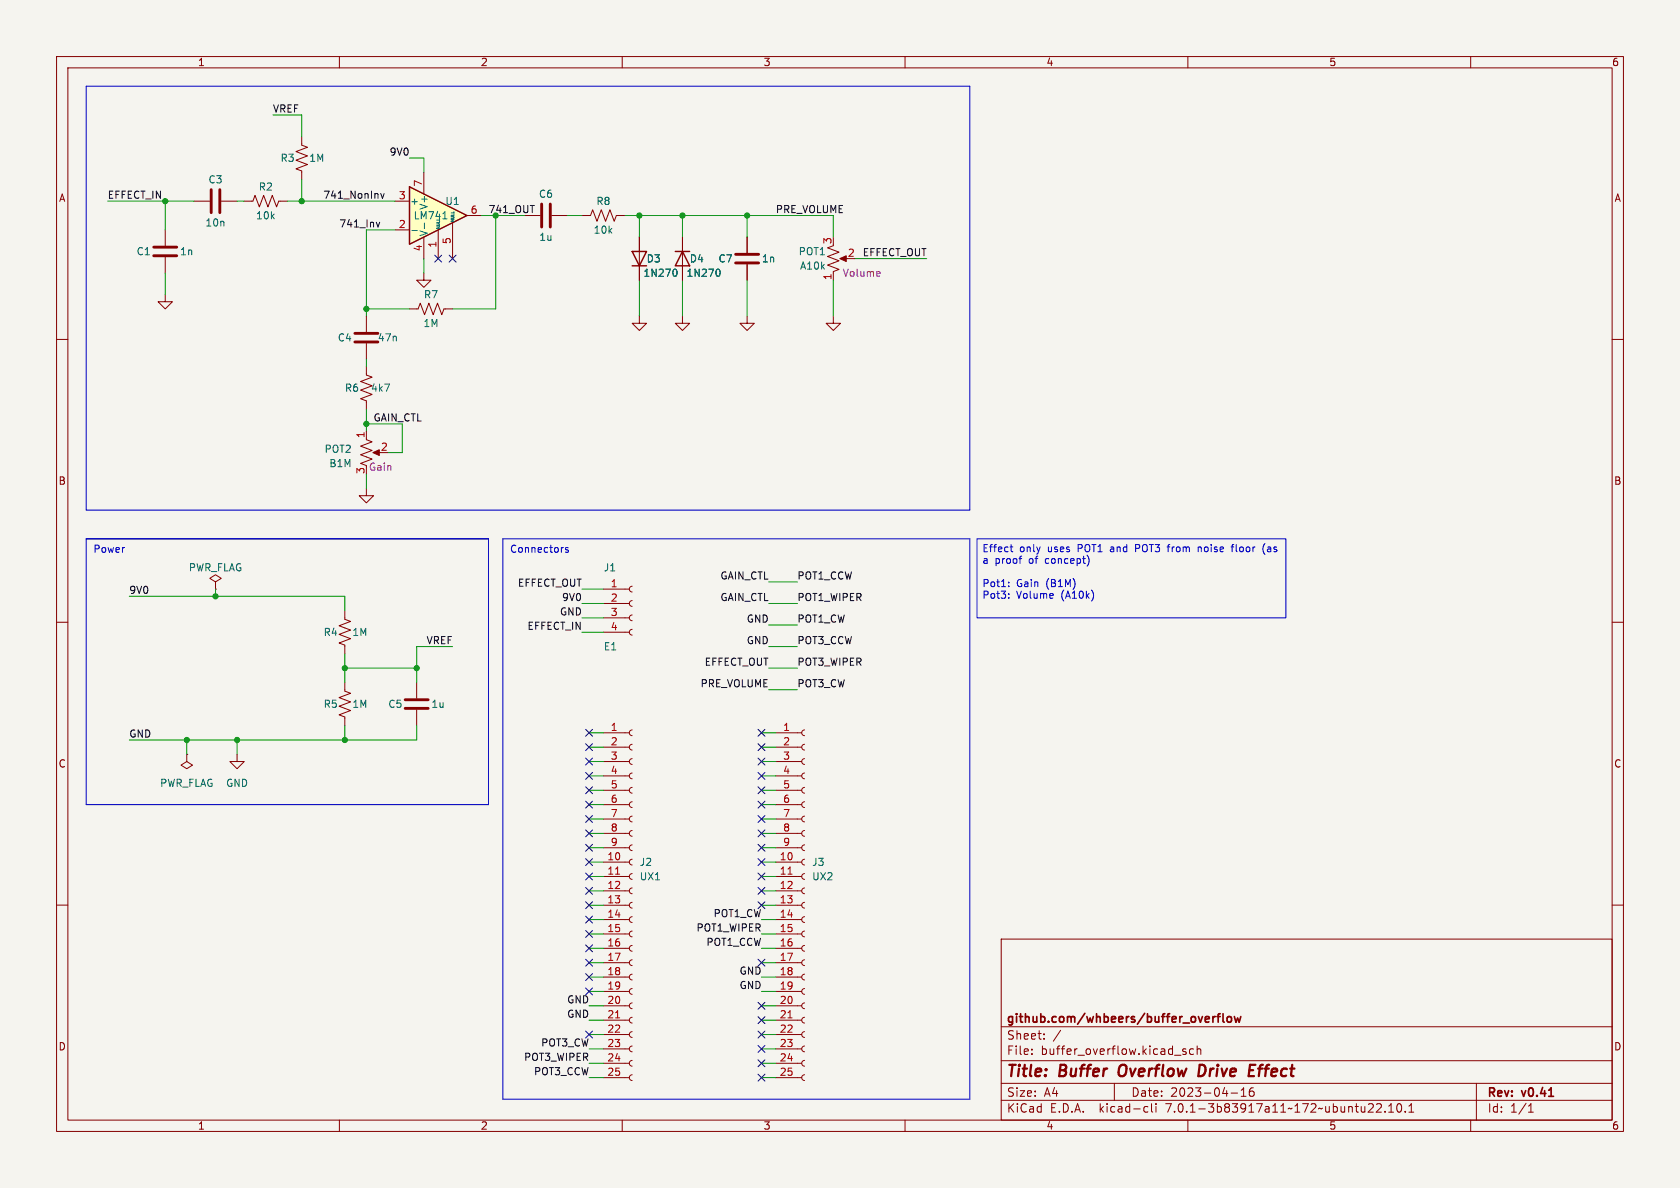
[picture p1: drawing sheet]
<svg xmlns="http://www.w3.org/2000/svg" width="297mm" height="210mm" viewBox="0 0 297 210" stroke-linecap="round" stroke-linejoin="round" font-family="sans-serif">
<path d="M0 0h297v210h-297z" fill="#f5f4ef" stroke="#f5f4ef" stroke-width=".18"/>
<g fill="none" stroke="#840000" stroke-width=".18">
<path d="M10 10h277v190h-277zM12 12h273v186h-273zM60 10v2M110 10v2M160 10v2M210 10v2M260 10v2M43.2 35.6h1.5l.4-1.1 .7 2.1 .8-2.1 .8 2.1 .7-2.1 .8 2.1 .4-1h1.5M102.9 38.1h1.5l.4-1 .7 2 .8-2 .8 2 .7-2 .8 2 .4-1h1.5M10 60h2M29.2 52.1v1.2h1.3l-1.3 1.3-1.3-1.3h1.3M29.2 40.6v2.8"/>
<path d="M29.2 45.5v2.8M64.8 55.9v2.8M72.4 54.6h1.5l.4-1 .8 2 .7-2 .8 2 .7-2 .8 2 .4-1h1.5M74.9 48.3v1.2h1.3l-1.3 1.3-1.2-1.3h1.2M113 55.9v1.3h1.3l-1.3 1.2-1.2-1.2h1.2M113 41.9v7.6M120.6 55.9v1.3h1.3l-1.3 1.2-1.2-1.2h1.2M120.6 41.9v7.6M132.1 55.9v1.3h1.2l-1.2 1.2-1.3-1.2h1.3M132.1 41.9v2.8M132.1 46.7v2.8M285 60h2"/>
<path d="M64.8 64.8v1.5l1 .4-2 .7 2 .8-2 .8 2 .7-2 .8 1 .4v1.5M64.8 77.7l1 .4-2 .8 2 .7-2 .8 2 .8-2 .7 1 .4M64.8 60.7v2.8M64.8 76.2v1.3M66.3 80h1M10 110h2M38.1 102.9l1-.7-1-.6-1 .6 1 .7v1.2M38.1 104.1h.1M61 108v1.5l1 .4-2.1 .7 2.1 .8-2.1 .7 2.1 .8-2.1 .8 1.1 .3v1.6M106.7 111.8h4.6M106.7 109.2h4.6M106.7 106.7h4.6"/>
<path d="M106.7 104.1h4.6M111.8 111.3l-.4 .1-.1 .3 .1 .4 .4 .2M111.8 108.7l-.4 .1-.1 .4 .1 .4 .4 .1M111.8 106.2l-.4 .1-.1 .4 .1 .3 .4 .2M111.8 103.6l-.4 .2-.1 .3 .1 .4 .4 .1M285 110h2M33 133.4v1.2l1 .7-1 .6-1-.6 1-.7M33 133.4h.1M41.9 133.4v1.2h1.3l-1.3 1.3-1.3-1.3h1.3M61 120.7v1.5l1 .4-2.1 .7 2.1 .8-2.1 .7 2.1 .8-2.1 .8 1.1 .3v1.6M73.7 120.7v2.7M73.7 125.5v2.8"/>
<path d="M106.7 139.7h4.6M106.7 137.2h4.6M106.7 134.6h4.6M106.7 132.1h4.6M106.7 129.5h4.6M111.8 139.2l-.4 .1-.1 .4 .1 .4 .4 .1M111.8 136.7l-.4 .1-.1 .3 .1 .4 .4 .2M111.8 134.1l-.4 .1-.1 .4 .1 .4 .4 .1M111.8 131.6l-.4 .1-.1 .4 .1 .3 .4 .2M111.8 129l-.4 .2-.1 .3 .1 .4 .4 .1M137.2 139.7h4.5M137.2 137.2h4.5"/>
<path d="M137.2 134.6h4.5M137.2 132.1h4.5M137.2 129.5h4.5M142.2 139.2l-.3 .1-.2 .4 .2 .4 .3 .1M142.2 136.7l-.3 .1-.2 .3 .2 .4 .3 .2M142.2 134.1l-.3 .1-.2 .4 .2 .4 .3 .1M142.2 131.6l-.3 .1-.2 .4 .2 .3 .3 .2M142.2 129l-.3 .2-.2 .3 .2 .4 .3 .1M10 160h2M106.7 157.5h4.6M106.7 154.9h4.6M106.7 152.4h4.6"/>
<path d="M106.7 149.9h4.6M106.7 147.3h4.6M106.7 144.8h4.6M106.7 142.2h4.6M111.8 159.5l-.4 .1-.1 .4 .1 .4 .4 .1M111.8 157l-.4 .1-.1 .4 .1 .3 .4 .2M111.8 154.4l-.4 .2-.1 .3 .1 .4 .4 .1M111.8 151.9l-.4 .1-.1 .4 .1 .4 .4 .1M111.8 149.4l-.4 .1-.1 .3 .1 .4 .4 .2M111.8 146.8l-.4 .1-.1 .4 .1 .4 .4 .1M111.8 144.3l-.4 .1-.1 .4 .1 .3 .4 .2M111.8 141.7l-.4 .2-.1 .3 .1 .4 .4 .1"/>
<path d="M137.2 157.5h4.5M137.2 154.9h4.5M137.2 152.4h4.5M137.2 149.9h4.5M137.2 147.3h4.5M137.2 144.8h4.5M137.2 142.2h4.5M142.2 159.5l-.3 .1-.2 .4 .2 .4 .3 .1M142.2 157l-.3 .1-.2 .4 .2 .3 .3 .2M142.2 154.4l-.3 .2-.2 .3 .2 .4 .3 .1M142.2 151.9l-.3 .1-.2 .4 .2 .4 .3 .1M142.2 149.4l-.3 .1-.2 .3 .2 .4 .3 .2"/>
<path d="M142.2 146.8l-.3 .1-.2 .4 .2 .4 .3 .1M142.2 144.3l-.3 .1-.2 .4 .2 .3 .3 .2M142.2 141.7l-.3 .2-.2 .3 .2 .4 .3 .1M285 160h2M106.7 177.8h4.6M106.7 175.3h4.6M106.7 172.7h4.6M106.7 170.2h4.6M106.7 167.6h4.6M106.7 165.1h4.6M106.7 162.6h4.6M106.7 160h4.6"/>
<path d="M111.8 179.8l-.4 .2-.1 .3 .1 .4 .4 .1M111.8 177.3l-.4 .1-.1 .4 .1 .4 .4 .1M111.8 174.8l-.4 .1-.1 .3 .1 .4 .4 .2M111.8 172.2l-.4 .1-.1 .4 .1 .4 .4 .1M111.8 169.7l-.4 .1-.1 .4 .1 .3 .4 .2M111.8 167.1l-.4 .2-.1 .3 .1 .4 .4 .1M111.8 164.6l-.4 .1-.1 .4 .1 .4 .4 .1M111.8 162.1l-.4 .1-.1 .3 .1 .4 .4 .2M137.2 177.8h4.5M137.2 175.3h4.5M137.2 172.7h4.5M137.2 170.2h4.5"/>
<path d="M137.2 167.6h4.5M137.2 165.1h4.5M137.2 162.6h4.5M137.2 160h4.5M142.2 179.8l-.3 .2-.2 .3 .2 .4 .3 .1M142.2 177.3l-.3 .1-.2 .4 .2 .4 .3 .1M142.2 174.8l-.3 .1-.2 .3 .2 .4 .3 .2M142.2 172.2l-.3 .1-.2 .4 .2 .4 .3 .1M142.2 169.7l-.3 .1-.2 .4 .2 .3 .3 .2M142.2 167.1l-.3 .2-.2 .3 .2 .4 .3 .1M142.2 164.6l-.3 .1-.2 .4 .2 .4 .3 .1M142.2 162.1l-.3 .1-.2 .3 .2 .4 .3 .2"/>
<path d="M177 166h108v32h-108zM60 198v2M106.7 185.4h4.6M106.7 190.5h4.6M106.7 188h4.6M106.7 182.9h4.6M106.7 180.3h4.6M110 198v2M111.8 190l-.4 .1-.1 .4 .1 .4 .4 .1M111.8 187.5l-.4 .1-.1 .3 .1 .4 .4 .2M111.8 184.9l-.4 .1-.1 .4 .1 .4 .4 .1M111.8 182.4l-.4 .1-.1 .4 .1 .3 .4 .2"/>
<path d="M137.2 185.4h4.5M137.2 190.5h4.5M137.2 188h4.5M137.2 182.9h4.5M137.2 180.3h4.5M142.2 190l-.3 .1-.2 .4 .2 .4 .3 .1M142.2 187.5l-.3 .1-.2 .3 .2 .4 .3 .2M142.2 184.9l-.3 .1-.2 .4 .2 .4 .3 .1M142.2 182.4l-.3 .1-.2 .4 .2 .3 .3 .2M160 198v2M177 194.5h108M177 191.5h108"/>
<path d="M177 187.5h108M177 181.5h108M182.4 186.3v.1M182.4 185.5v.1M184.6 183.6v.1M184.6 182.8v.1M197 191.5v3M202.5 195.6l.4 .1M202.9 196.5l-.4 .1M203.6 195.1v1.3l.2 .2M204.4 195.1v.1M204.4 195.6v1"/>
<path d="M207.6 186.5h1.2M209.6 185.5l-.3-.1-.2 .2v.2l.5 .2v.3h-.5M210 198v2M211 185.5l-.4-.1-.3 .3v.4l.1 .2h.6M211.6 185.5l.3-.1 .3 .1 .1 .9M211.6 184.9v1.5M217.6 193.2h1.2M219.4 193.8h.9M219.4 192.7l.5-.4v1.5M221.6 192.3a.59 .59 0 0 0-.7 .6v.6l.1 .2 .4 .1 .2-.1 .1-.5-.1-.3h-.5l-.2 .3M241.9 196.6h.9M242.7 195.2v.5"/>
<path d="M243.4 195.2l.5-.1 .2 .1 .1 .3-.9 1.1h.9M244.9 196.5v.1M245.5 196.6h.9M245.5 195.5l.4-.4v1.5M247.1 195.2l.2-.1a.81 .81 0 0 1 .6 .6 .81 .81 0 0 1-.3 .8l-.2 .1a.81 .81 0 0 1-.6-.6 .81 .81 0 0 1 .3-.8zM248.4 196.5v.1M249.1 196.6h.8M249.1 195.5l.4-.4v1.5M260 198v2M261 191.5v6.5M270.2 196.6h.9M270.2 195.5l.4-.4v1.5"/>
</g>
<path d="M197.8 188.9l-.1 .7 .1 .3 .2 .2M212.6 188.2h-.5l-.3 2 .8-.1M220.7 190.2h1M220.9 189.2h.6M221 188.2h.9" fill="none" stroke="#840000" stroke-width=".4"/>
<path d="M215.1 179.7h.6M215.7 179.2l-.3 .2v1.3M216.2 179.2v1.3l.2 .2M217.1 179.8l.3-.1 .3 .3v.4l-.3 .3-.3-.1-.2-.2v-.4zM218.2 179.7l.3 1 .3-.7 .3 .7 .3-1" fill="none" stroke="#840000" stroke-width=".3"/>
<path d="M27.2 43.7h4M27.2 45.2h4M62.7 58.9h4.1M130 45h4.1M130 46.5h4.1M62.7 60.5h4.1M71.6 125.2h4.1M71.6 123.7h4.1" fill="none" stroke="#840000" stroke-width=".51"/>
<path d="M111.8 44.5h2.5l-1.3 2.5zM111.8 47h2.5M119.4 44.5h2.5M120.6 44.5l1.3 2.5h-2.5z" fill="none" stroke="#840000" stroke-width=".25"/>
<path d="M119.4 47.6a.79 .79 0 0 1 0 1.2M127 47.6a.79 .79 0 0 1 0 1.2" fill="none" stroke="#006464" stroke-width=".18"/>
<path d="M108.8 154.5h.8M139.3 154.5h.7M108.8 179.9h.8M139.3 179.9h.7" fill="none" stroke="#a90000" stroke-width=".18"/>
<path d="M65.9 80l1.2-.5v1z" fill="#840000" stroke="#840000" stroke-width=".18"/>
<path d="M72.4 33l10.1 5.1-10.1 5.1z" fill="#ffffc2"/>
<path d="M72.4 33l10.1 5.1-10.1 5.1z" fill="none" stroke="#840000" stroke-width=".25"/>
<g fill="none" stroke="#840000" stroke-width=".18">
<path d="M34.3 35.6h2.8M39.1 35.6h2.8M53.3 24.1v1.6l1.1 .3-2.1 .8 2.1 .8-2.1 .7 2.1 .8-2.1 .7 1 .4v1.6M69.8 35.6h2.6M74.9 30.5v3.8M80 39.4v6.3M82.5 38.1h2.6M92.7 38.1h2.8M97.5 38.1h2.8M69.8 40.6h2.6M74.9 41.9v3.8M77.5 40.6v5.1"/>
<path d="M113 41.9v2.6M113 47v2.5M120.6 41.9v2.6M120.6 47v2.5M132.1 41.9v2.8M132.1 46.7v2.8M147.3 43.4l-1 .4 2 .8-2 .7 2 .8-2 .8 2 .7-1 .4v1.5M147.3 55.9v1.3h1.3l-1.3 1.2-1.3-1.2h1.3M148.8 45.7h1.1M64.8 86.4v1.2h1.2l-1.2 1.3-1.3-1.3h1.3"/>
</g>
<path d="M75 39.4v1M78.3 38.7h.7M72.8 40.7h1M119.4 47.6a.79 .79 0 0 1 0 1.2M127 47.6a.79 .79 0 0 1 0 1.2" fill="none" stroke="#006464" stroke-width=".18"/>
<path d="M37.3 33.5v4.1M38.9 33.5v4.1M95.8 36.1v4M97.3 36.1v4" fill="none" stroke="#840000" stroke-width=".51"/>
<path d="M148.5 45.7l1.1-.5v1z" fill="#840000" stroke="#840000" stroke-width=".18"/>
<path d="M155.4 48l.2 .3-.6 .1M155.5 48.8h-.1" fill="none" stroke="#840084" stroke-width=".18"/>
<path d="M66.5 39.3l.3 .8 .3-.8M67.3 34.2l.3 .9 .3-.9" fill="none" stroke="#0f0f0f" stroke-width=".18"/>
<g fill="none" stroke="#0000c2" stroke-width=".18">
<path d="M15.2 15.2h156.2v75h-156.2zM15.2 95.3h71.2v46.9h-71.2zM88.9 95.3h82.5v99h-82.5zM100.5 96.8h-.4l-.1 .2v.2l.5 .1v.3h-.5M172.7 95.3h54.6v13.9h-54.6zM178.6 96.7h.5M178.8 97.4l.3 .1M192.4 98.5a1.48 1.48 0 0 1-.2 1.6M206.3 96.7h.5M211.8 96.7v.8M212 96.7l-.2 .1M217.6 96.7h.5"/>
<path d="M218 96.3l-.2 .1v1.1M223.6 96.1a1.46 1.46 0 0 0 0 1.9M178.3 103.6v.1M178.3 102.9v.1M178.3 105v.1M178.3 105.6v.2"/>
</g>
<g fill="none" stroke="#009600" stroke-width=".18">
<path d="M19 35.6h15.3M29.2 35.6v5M41.9 35.6h1.3M48.3 20.3h5v3.8M50.8 35.6h19M53.3 31.8v3.8M72.4 27.9h2.5v2.6M85.1 38.1h7.6M87.6 38.1v16.5h-7.6M100.3 38.1h2.6M110.5 38.1h36.8v3.8M113 38.1v3.8"/>
<path d="M120.6 38.1v3.8M132.1 38.1v3.8M29.2 48.3v3.8M64.8 54.6h7.6M69.8 40.6h-5v15.3M74.9 45.7v2.6M113 49.5v6.4M120.6 49.5v6.4M132.1 49.5v6.4M147.3 49.5v6.4M151.1 45.7h12.7M64.8 63.5v1.3"/>
<path d="M64.8 72.4v3.8M64.8 74.9h6.3v5.1h-2.5M64.8 83.8v2.6M22.9 105.4h38.1v2.6M38.1 104.1v1.3M61 115.6v5.1M61 118.1h12.7M80 114.3h-6.3v6.4M102.9 109.2h3.8M102.9 104.1h3.8M102.9 111.8h3.8M102.9 106.7h3.8"/>
<path d="M135.9 118.1h5.1M135.9 114.3h5.1M135.9 106.7h5.1M135.9 110.5h5.1M135.9 102.9h5.1M33 130.8v2.6M41.9 130.8v2.6M61 128.3v2.5M73.7 128.3v2.5h-50.8M104.1 132.1h2.6M104.1 134.6h2.6M104.1 129.5h2.6"/>
<path d="M104.1 137.2h2.6M104.1 139.7h2.6M134.6 132.1h2.6M134.6 134.6h2.6M134.6 129.5h2.6M134.6 137.2h2.6M134.6 139.7h2.6M135.9 121.9h5.1M104.1 149.9h2.6M104.1 152.4h2.6M104.1 154.9h2.6M104.1 142.2h2.6"/>
<path d="M104.1 147.3h2.6M104.1 144.8h2.6M104.1 157.5h2.6M134.6 149.9h2.6M134.6 152.4h2.6M134.6 154.9h2.6M134.6 142.2h2.6M134.6 147.3h2.6M134.6 144.8h2.6M134.6 157.5h2.6M104.1 160h2.6M104.1 170.2h2.6"/>
<path d="M104.1 172.7h2.6M104.1 165.1h2.6M104.1 167.6h2.6M104.1 175.3h2.6M104.1 162.6h2.6M104.1 177.8h2.6M134.6 160h2.6M134.6 170.2h2.6M134.6 172.7h2.6M134.6 165.1h2.6M134.6 167.6h2.6M134.6 175.3h2.6"/>
<path d="M134.6 162.6h2.6M134.6 177.8h2.6M104.1 180.3h2.6M104.1 188h2.6M104.1 190.5h2.6M104.1 185.4h2.6M104.1 182.9h2.6M134.6 180.3h2.6M134.6 188h2.6M134.6 190.5h2.6M134.6 185.4h2.6M134.6 182.9h2.6"/>
</g>
<g fill="none" stroke="#000084" stroke-width=".18">
<path d="M76.9 45.1l1.2 1.2M78.1 45.1l-1.2 1.2M79.4 45.1l1.2 1.2M80.6 45.1l-1.2 1.2M103.5 131.5l1.2 1.2M103.5 136.6l1.2 1.2M103.5 139.1l1.2 1.2M103.5 134l1.2 1.2M103.5 128.9l1.2 1.2M104.7 131.5l-1.2 1.2M104.7 136.6l-1.2 1.2M104.7 139.1l-1.2 1.2"/>
<path d="M104.7 134l-1.2 1.2M104.7 128.9l-1.2 1.2M134 131.5l1.2 1.2M134 128.9l1.2 1.2M134 134l1.2 1.2M134 139.1l1.2 1.2M134 136.6l1.2 1.2M135.2 139.1l-1.2 1.2M135.2 131.5l-1.2 1.2M135.2 128.9l-1.2 1.2M135.2 134l-1.2 1.2M135.2 136.6l-1.2 1.2"/>
<path d="M103.5 141.6l1.2 1.2M103.5 149.3l1.2 1.2M103.5 146.7l1.2 1.2M103.5 151.8l1.2 1.2M103.5 154.3l1.2 1.2M103.5 144.2l1.2 1.2M103.5 159.4l1.2 1.2M103.5 156.9l1.2 1.2M104.7 159.4l-1.2 1.2M104.7 141.6l-1.2 1.2M104.7 149.3l-1.2 1.2M104.7 146.7l-1.2 1.2"/>
<path d="M104.7 151.8l-1.2 1.2M104.7 154.3l-1.2 1.2M104.7 144.2l-1.2 1.2M104.7 156.9l-1.2 1.2M134 151.8l1.2 1.2M134 149.3l1.2 1.2M134 146.7l1.2 1.2M134 144.2l1.2 1.2M134 159.4l1.2 1.2M134 156.9l1.2 1.2M134 154.3l1.2 1.2M134 141.6l1.2 1.2"/>
<path d="M135.2 141.6l-1.2 1.2M135.2 151.8l-1.2 1.2M135.2 144.2l-1.2 1.2M135.2 149.3l-1.2 1.2M135.2 146.7l-1.2 1.2M135.2 159.4l-1.2 1.2M135.2 156.9l-1.2 1.2M135.2 154.3l-1.2 1.2M103.5 172.1l1.2 1.2M103.5 169.6l1.2 1.2M103.5 174.7l1.2 1.2M103.5 164.5l1.2 1.2"/>
<path d="M103.5 162l1.2 1.2M103.5 167l1.2 1.2M104.7 172.1l-1.2 1.2M104.7 169.6l-1.2 1.2M104.7 174.7l-1.2 1.2M104.7 164.5l-1.2 1.2M104.7 162l-1.2 1.2M104.7 167l-1.2 1.2M134 169.6l1.2 1.2M134 179.7l1.2 1.2M134 177.2l1.2 1.2M135.2 169.6l-1.2 1.2"/>
<path d="M135.2 179.7l-1.2 1.2M135.2 177.2l-1.2 1.2M103.5 182.3l1.2 1.2M104.7 182.3l-1.2 1.2M134 182.3l1.2 1.2M134 184.8l1.2 1.2M134 189.9l1.2 1.2M134 187.4l1.2 1.2M135.2 182.3l-1.2 1.2M135.2 184.8l-1.2 1.2M135.2 189.9l-1.2 1.2M135.2 187.4l-1.2 1.2"/>
</g>
<g fill="#009600" stroke="#009600" stroke-width=".18">
<circle cx="53.3" cy="35.6" r=".46"/>
<circle cx="41.9" cy="130.8" r=".46"/>
<circle cx="33" cy="130.8" r=".46"/>
<circle cx="61" cy="130.8" r=".46"/>
<circle cx="38.1" cy="105.4" r=".46"/>
<circle cx="120.6" cy="38.1" r=".46"/>
<circle cx="113" cy="38.1" r=".46"/>
<circle cx="132.1" cy="38.1" r=".46"/>
<circle cx="73.7" cy="118.1" r=".46"/>
<circle cx="61" cy="118.1" r=".46"/>
<circle cx="64.8" cy="74.9" r=".46"/>
<circle cx="64.8" cy="54.6" r=".46"/>
<circle cx="29.2" cy="35.6" r=".46"/>
</g>
<g font-size="2.8" fill="#840000">
<text x="178" y="190.8">Title:</text>
<text x="187.4" y="190.8">Buffer</text>
<text x="198.5" y="190.8">Overflow</text>
<text x="213.2" y="190.8">Drive</text>
<text x="222.7" y="190.8">Effect</text>
</g>
<g font-size="2.1" fill="#840000">
<text x="178" y="183.9">Sheet:</text>
<text x="178" y="181.1">github.com/whbeers/buffer_overflow</text>
<text x="186.2" y="183.9">/</text>
<text x="178" y="186.6">File:</text>
<text x="184" y="186.6">buffer_overflow.kicad_sch</text>
<text x="178" y="196.8">KiCad</text>
<text x="178" y="194">Size:</text>
<text x="184.6" y="194">A4</text>
<text x="185.7" y="196.8">E.D.A.</text>
<text x="194.4" y="196.8">kicad-cli</text>
<text x="200" y="194">Date:</text>
<text x="206.2" y="196.8">7.0.1-3b83917a11~172~ubuntu22.10.1</text>
<text x="206.9" y="194">2023-04-16</text>
<text x="263" y="194.2">Rev:</text>
<text x="263" y="196.8">Id:</text>
<text x="267" y="196.8">1/1</text>
<text x="269.2" y="194.2">v0.41</text>
</g>
<g font-size="1.8" fill="#840000">
<text x="35" y="11.8">1</text>
<text x="85" y="11.8">2</text>
<text x="135" y="11.8">3</text>
<text x="185" y="11.8">4</text>
<text x="235" y="11.8">5</text>
<text x="285" y="11.8">6</text>
<text x="10.4" y="35.8">A</text>
<text x="285.4" y="35.8">A</text>
<text x="10.3" y="85.8">B</text>
<text x="285.3" y="85.8">B</text>
<text x="10.3" y="135.8">C</text>
<text x="285.3" y="135.8">C</text>
<text x="10.3" y="185.8">D</text>
<text x="285.3" y="185.8">D</text>
<text x="35" y="199.8">1</text>
<text x="85" y="199.8">2</text>
<text x="135" y="199.8">3</text>
<text x="185" y="199.8">4</text>
<text x="235" y="199.8">5</text>
<text x="285" y="199.8">6</text>
</g>
<g font-size="1.8" fill="#0f0f0f">
<text x="48.3" y="20">VREF</text>
<text x="68.8" y="27.6">9V0</text>
<text x="19" y="35.2">EFFECT_IN</text>
<text x="57.1" y="35.2">741_NonInv</text>
<text x="59.9" y="40.3">741_Inv</text>
<text x="137.2" y="37.8">PRE_VOLUME</text>
<text x="152.4" y="45.4">EFFECT_OUT</text>
<text x="66" y="74.6">GAIN_CTL</text>
<text x="22.9" y="105.1">9V0</text>
<text x="91.4" y="103.8">EFFECT_OUT</text>
<text x="99.2" y="106.3">9V0</text>
<text x="127.2" y="106.3">GAIN_CTL</text>
<text x="127.2" y="102.5">GAIN_CTL</text>
<text x="141" y="102.5">POT1_CCW</text>
<text x="141" y="106.3">POT1_WIPER</text>
<text x="75.3" y="114">VREF</text>
<text x="93.1" y="111.4">EFFECT_IN</text>
<text x="98.9" y="108.9">GND</text>
<text x="131.9" y="114">GND</text>
<text x="131.9" y="110.1">GND</text>
<text x="141" y="114">POT3_CCW</text>
<text x="141" y="110.1">POT1_CW</text>
<text x="124.5" y="117.8">EFFECT_OUT</text>
<text x="141" y="117.8">POT3_WIPER</text>
<text x="123.7" y="121.6">PRE_VOLUME</text>
<text x="141" y="121.6">POT3_CW</text>
<text x="22.9" y="130.5">GND</text>
<text x="123" y="164.8">POT1_WIPER</text>
<text x="124.8" y="167.3">POT1_CCW</text>
<text x="126" y="162.2">POT1_CW</text>
<text x="130.6" y="172.4">GND</text>
<text x="100.1" y="180">GND</text>
<text x="100.1" y="177.5">GND</text>
<text x="130.6" y="174.9">GND</text>
<text x="95.5" y="185.1">POT3_CW</text>
<text x="92.5" y="187.6">POT3_WIPER</text>
<text x="94.3" y="190.2">POT3_CCW</text>
</g>
<g font-size="1.8" fill="#006464">
<text x="49.5" y="28.8">R3</text>
<text x="54.6" y="28.8">1M</text>
<text x="36.8" y="32.6">C3</text>
<text x="45.7" y="33.8">R2</text>
<text x="95.2" y="35.1">C6</text>
<text x="36.3" y="40.2">10n</text>
<text x="45.2" y="38.9">10k</text>
<text x="72.5" y="36.4">+</text>
<text x="73.1" y="38.9">LM741</text>
<text x="75.8" y="41.8" transform="rotate(-90 75.8 41.8)">V-</text>
<text x="75.8" y="37.2" transform="rotate(-90 75.8 37.2)">V+</text>
<text x="78.7" y="36.4">U1</text>
<text x="104.9" y="41.5">10k</text>
<text x="105.4" y="36.4">R8</text>
<text x="24.1" y="45.3">C1</text>
<text x="31.8" y="45.3">1n</text>
<text x="95.3" y="42.7">1u</text>
<text x="114.3" y="46.5">D3</text>
<text x="121.9" y="46.5">D4</text>
<text x="127" y="46.5">C7</text>
<text x="134.6" y="46.5">1n</text>
<text x="141.1" y="45.3">POT1</text>
<text x="141.4" y="47.8">A10k</text>
<text x="74.9" y="52.9">R7</text>
<text x="113.7" y="49.1">1N270</text>
<text x="121.3" y="49.1">1N270</text>
<text x="74.8" y="58">1M</text>
<text x="59.7" y="60.5">C4</text>
<text x="66.7" y="60.5">47n</text>
<text x="60.9" y="69.4">R6</text>
<text x="65.5" y="69.4">4k7</text>
<text x="57.3" y="80.2">POT2</text>
<text x="58.2" y="82.7">B1M</text>
<text x="33.3" y="101.2">PWR_FLAG</text>
<text x="106.7" y="101.2">J1</text>
<text x="57.2" y="112.6">R4</text>
<text x="62.2" y="112.6">1M</text>
<text x="106.7" y="115.1">E1</text>
<text x="57.2" y="125.3">R5</text>
<text x="62.2" y="125.3">1M</text>
<text x="68.6" y="125.3">C5</text>
<text x="76.2" y="125.3">1u</text>
<text x="28.2" y="139.3">PWR_FLAG</text>
<text x="39.9" y="139.3">GND</text>
<text x="113" y="153.2">J2</text>
<text x="113" y="155.8">UX1</text>
<text x="143.5" y="153.2">J3</text>
<text x="143.5" y="155.8">UX2</text>
</g>
<g font-size="1.8" fill="#a90000">
<text x="70.5" y="35.3">3</text>
<text x="74.7" y="33.1" transform="rotate(-90 74.7 33.1)">7</text>
<text x="70.5" y="40.4">2</text>
<text x="83.2" y="37.8">6</text>
<text x="74.7" y="44.5" transform="rotate(-90 74.7 44.5)">4</text>
<text x="77.2" y="43.8" transform="rotate(-90 77.2 43.8)">1</text>
<text x="79.8" y="43.2" transform="rotate(-90 79.8 43.2)">5</text>
<text x="147.1" y="43.2" transform="rotate(-90 147.1 43.2)">3</text>
<text x="149.8" y="45.5">2</text>
<text x="147.1" y="49.6" transform="rotate(-90 147.1 49.6)">1</text>
<text x="64.5" y="77.5" transform="rotate(-90 64.5 77.5)">1</text>
<text x="64.5" y="83.9" transform="rotate(-90 64.5 83.9)">3</text>
<text x="67.3" y="79.8">2</text>
<text x="107.9" y="103.9">1</text>
<text x="107.9" y="106.4">2</text>
<text x="107.9" y="109">3</text>
<text x="107.9" y="111.5">4</text>
<text x="107.9" y="129.3">1</text>
<text x="107.9" y="131.8">2</text>
<text x="138.4" y="129.3">1</text>
<text x="138.4" y="131.8">2</text>
<text x="107.9" y="134.4">3</text>
<text x="107.9" y="136.9">4</text>
<text x="138.4" y="134.4">3</text>
<text x="138.4" y="136.9">4</text>
<text x="107.9" y="139.4">5</text>
<text x="107.9" y="142">6</text>
<text x="138.4" y="139.4">5</text>
<text x="138.4" y="142">6</text>
<text x="107.9" y="144.5">7</text>
<text x="107.9" y="147.1">8</text>
<text x="107.9" y="149.6">9</text>
<text x="138.4" y="144.5">7</text>
<text x="138.4" y="147.1">8</text>
<text x="138.4" y="149.6">9</text>
<text x="107.3" y="152.1">10</text>
<text x="107.3" y="154.7">11</text>
<text x="137.8" y="152.1">10</text>
<text x="137.8" y="154.7">11</text>
<text x="107.3" y="157.2">12</text>
<text x="107.3" y="159.8">13</text>
<text x="137.8" y="157.2">12</text>
<text x="137.8" y="159.8">13</text>
<text x="107.3" y="162.3">14</text>
<text x="107.3" y="164.8">15</text>
<text x="107.3" y="167.4">16</text>
<text x="137.8" y="162.3">14</text>
<text x="137.8" y="164.8">15</text>
<text x="137.8" y="167.4">16</text>
<text x="107.3" y="169.9">17</text>
<text x="107.3" y="172.5">18</text>
<text x="137.8" y="169.9">17</text>
<text x="137.8" y="172.5">18</text>
<text x="107.3" y="175">19</text>
<text x="107.3" y="177.5">20</text>
<text x="137.8" y="175">19</text>
<text x="137.8" y="177.5">20</text>
<text x="107.3" y="180.1">21</text>
<text x="107.3" y="182.6">22</text>
<text x="107.3" y="185.2">23</text>
<text x="137.8" y="180.1">21</text>
<text x="137.8" y="182.6">22</text>
<text x="137.8" y="185.2">23</text>
<text x="107.3" y="187.7">24</text>
<text x="107.3" y="190.2">25</text>
<text x="137.8" y="187.7">24</text>
<text x="137.8" y="190.2">25</text>
</g>
<text font-size="1.8" fill="#009600" x="86.4" y="37.8">741_OUT</text>
<g font-size="1.8" fill="#840084">
<text x="148.9" y="49.1">Volume</text>
<text x="65.2" y="83.4">Gain</text>
</g>
<g font-size="1.8" fill="#0000c2">
<text x="16.5" y="97.8">Power</text>
<text x="90.2" y="97.8">Connectors</text>
<text x="173.7" y="97.9">Effect</text>
<text x="173.7" y="99.9">a</text>
<text x="175.9" y="99.9">proof</text>
<text x="180.3" y="97.9">only</text>
<text x="182" y="99.9">of</text>
<text x="184.9" y="99.9">concept)</text>
<text x="185.3" y="97.9">uses</text>
<text x="190.7" y="97.9">POT1</text>
<text x="196.6" y="97.9">and</text>
<text x="201.1" y="97.9">POT3</text>
<text x="207" y="97.9">from</text>
<text x="212.4" y="97.9">noise</text>
<text x="218.5" y="97.9">floor</text>
<text x="224.1" y="97.9">(as</text>
<text x="173.7" y="104">Pot1:</text>
<text x="173.7" y="106.1">Pot3:</text>
<text x="179.7" y="104">Gain</text>
<text x="179.7" y="106.1">Volume</text>
<text x="185" y="104">(B1M)</text>
<text x="187.7" y="106.1">(A10k)</text>
</g>
<g font-size=".7" fill="#006464">
<text x="77.9" y="40.5" transform="rotate(-90 77.9 40.5)">NULL</text>
<text x="80.4" y="39.2" transform="rotate(-90 80.4 39.2)">NULL</text>
</g>
</svg>
